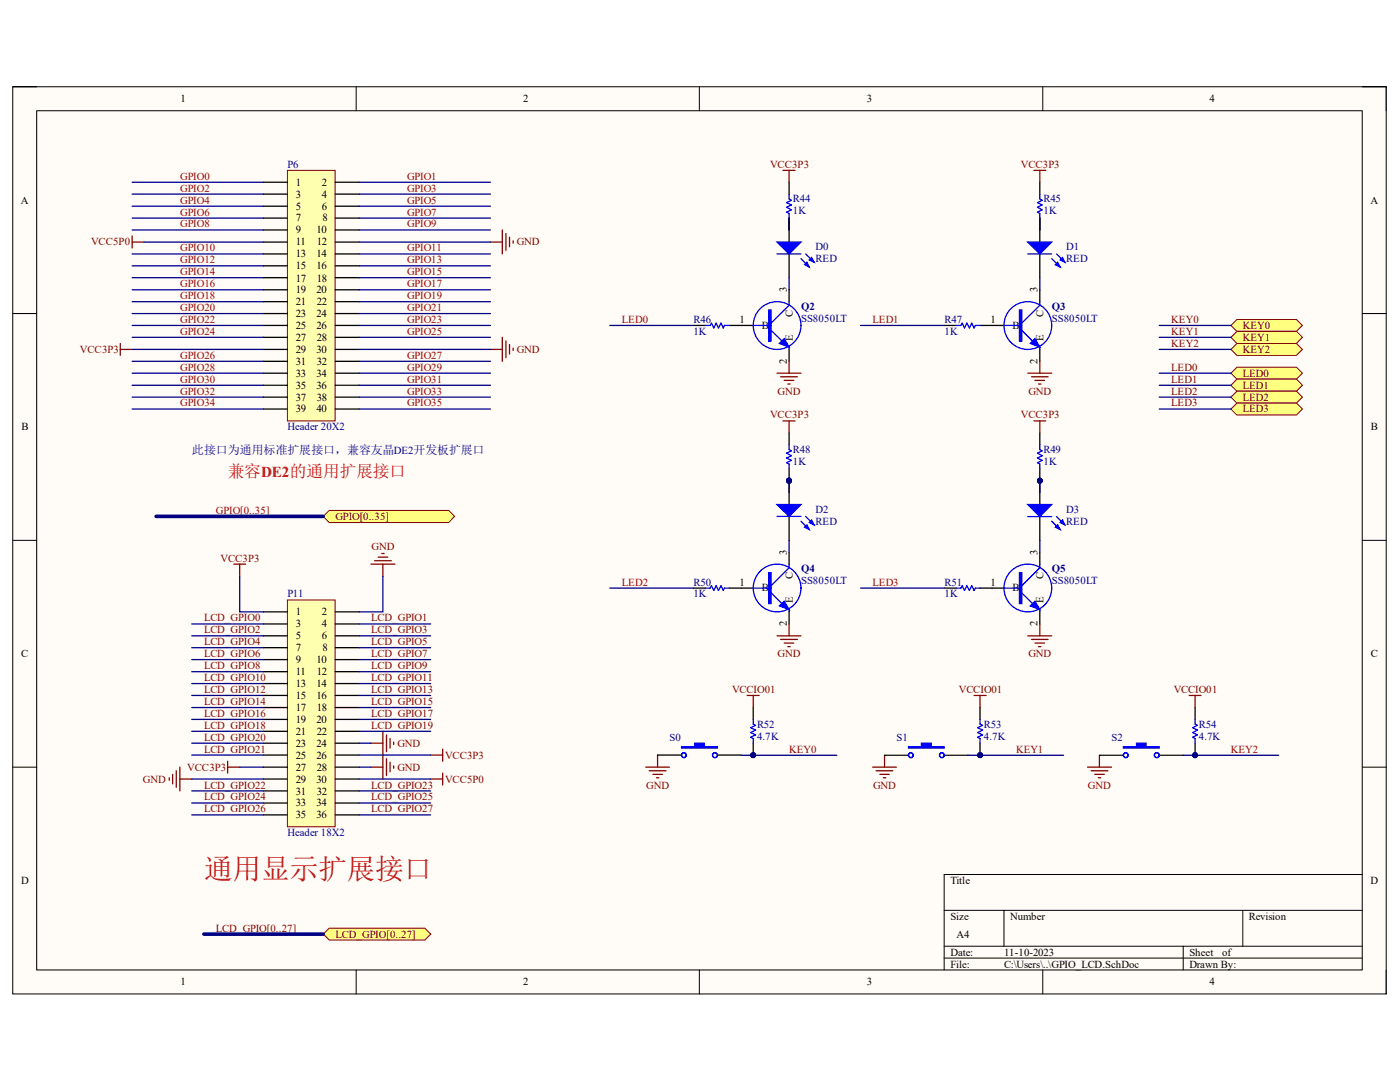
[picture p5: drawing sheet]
<svg xmlns="http://www.w3.org/2000/svg" width="279mm" height="216mm" viewBox="0 0 279 216" stroke-linecap="round" stroke-linejoin="round" font-family="sans-serif">
<path d="M2.5 17.3h274.1v181h-274.1z" fill="#fffbf7"/>
<path d="M2.5 17.3h274.1v181h-274.1z" fill="none" stroke="#000" stroke-width=".2"/>
<path d="M7.3 22.1h264.6v171.4h-264.6z" fill="#fffbf7"/>
<g fill="none" stroke="#000" stroke-width=".2">
<path d="M2.5 17.3h4.8M71.1 17.3v4.8M139.6 17.3v4.8M208.1 17.3v4.8M271.9 17.3h4.7v4.8M7.3 22.1h264.6v171.4h-264.6zM2.5 62.6h4.8M271.9 62.6h4.7M2.5 107.8h4.8M271.9 107.8h4.7M2.5 153.1h4.8M271.9 153.1h4.7"/>
<path d="M271.9 174.5h-83.5v19M71.1 193.5v4.8M139.6 193.5v4.8M188.4 181.7h83.5M188.4 188.8h83.5M188.4 191.2h83.5M200.4 181.7v7.1M208.1 193.5v4.8M236.1 188.8v4.7M248 181.7v7.1M276.6 193.5v4.8"/>
</g>
<path d="M26.4 47.1v2.4M26.4 48.3h2.3M97.9 48.3h2.3M100.2 45.9v4.8M101 46.6v3.4M101.7 47.3v1.9M102.4 48v.5M97.9 69.7h2.3M100.2 67.3v4.8M101 68v3.4M101.7 68.7v2M102.4 69.5v.4" fill="none" stroke="#800000" stroke-width=".25"/>
<path d="M57.4 34h9.5v50h-9.5z" fill="#ffffb0"/>
<path d="M57.4 34h9.5v50h-9.5z" fill="none" stroke="#800000" stroke-width=".2"/>
<g fill="none" stroke="#000" stroke-width=".25">
<path d="M52.6 36.4h4.8M52.6 38.7h4.8M66.9 36.4h4.8M66.9 38.7h4.8M52.6 41.1h4.8M52.6 43.5h4.8M52.6 45.9h4.8M52.6 48.3h4.8M52.6 50.7h4.8M52.6 53h4.8M52.6 55.4h4.8M52.6 57.8h4.8"/>
<path d="M66.9 41.1h4.8M66.9 43.5h4.8M66.9 45.9h4.8M66.9 48.3h4.8M66.9 50.7h4.8M66.9 53h4.8M66.9 55.4h4.8M66.9 57.8h4.8M52.6 60.2h4.8M52.6 62.6h4.8M52.6 64.9h4.8M52.6 67.3h4.8"/>
<path d="M52.6 69.7h4.8M52.6 72.1h4.8M52.6 74.5h4.8M52.6 76.9h4.8M52.6 79.2h4.8M66.9 60.2h4.8M66.9 62.6h4.8M66.9 64.9h4.8M66.9 67.3h4.8M66.9 69.7h4.8M66.9 72.1h4.8M66.9 74.5h4.8"/>
<path d="M66.9 76.9h4.8M66.9 79.2h4.8M52.6 81.6h4.8M66.9 81.6h4.8"/>
</g>
<path d="M24 68.5v2.4M24 69.7h2.4" fill="none" stroke="#800000" stroke-width=".25"/>
<path d="M64.5 103l1.2-1.1h23.8l1.2 1.1-1.2 1.3h-23.8z" fill-rule="evenodd" fill="#ffff80"/>
<path d="M64.5 103l1.2-1.1h23.8l1.2 1.1-1.2 1.3h-23.8z" fill="none" stroke="#800000" stroke-width=".2"/>
<circle cx="150.3" cy="150.7" r=".49" fill="#000080"/>
<circle cx="150.3" cy="150.7" r=".49" fill="none" stroke="#000080" stroke-width=".2"/>
<path d="M150.3 141.2v2.4M150.3 148.3v2.4" fill="none" stroke="#000" stroke-width=".25"/>
<circle cx="150.3" cy="150.7" r=".49" fill="#000080"/>
<circle cx="150.3" cy="150.7" r=".49" fill="none" stroke="#000080" stroke-width=".2"/>
<path d="M150.3 143.6v.9l.5 .2-1 .5 1 .5-1 .5 1 .4-1 .5 .5 .3v.9" fill="none" stroke="#00f" stroke-width=".25"/>
<path d="M128.9 153.1h4.7M129.6 153.8h3.3M130.3 154.5h1.9M131 155.2h.5M131.2 150.7v2.4" fill="none" stroke="#800000" stroke-width=".25"/>
<path d="M131.2 150.7h4.8M143.2 150.7h4.7" fill="none" stroke="#000" stroke-width=".25"/>
<path d="M136 149h2.6v-.7h1.9v.7h2.7v.3h-7.2z" fill-rule="evenodd" fill="#00f"/>
<g fill="none" stroke="#00f" stroke-width=".25">
<path d="M136 149h2.6v-.7h1.9v.7h2.7v.3h-7.2z"/>
<circle cx="136.5" cy="150.7" r=".48"/>
<circle cx="142.7" cy="150.7" r=".49"/>
</g>
<path d="M149.1 138.8h2.4M150.3 138.8v2.4" fill="none" stroke="#800000" stroke-width=".25"/>
<path d="M245.7 64.9l1.1-1.1h11.9l1.2 1.1-1.2 1.2h-11.9z" fill-rule="evenodd" fill="#ffff80"/>
<path d="M245.7 64.9l1.1-1.1h11.9l1.2 1.1-1.2 1.2h-11.9z" fill="none" stroke="#800000" stroke-width=".2"/>
<path d="M245.7 74.5l1.1-1.2h11.9l1.2 1.2-1.2 1.1h-11.9z" fill-rule="evenodd" fill="#ffff80"/>
<path d="M245.7 74.5l1.1-1.2h11.9l1.2 1.2-1.2 1.1h-11.9z" fill="none" stroke="#800000" stroke-width=".2"/>
<circle cx="195.6" cy="150.7" r=".49" fill="#000080"/>
<circle cx="195.6" cy="150.7" r=".49" fill="none" stroke="#000080" stroke-width=".2"/>
<path d="M195.6 141.2v2.4M195.6 148.3v2.4" fill="none" stroke="#000" stroke-width=".25"/>
<circle cx="195.6" cy="150.7" r=".49" fill="#000080"/>
<circle cx="195.6" cy="150.7" r=".49" fill="none" stroke="#000080" stroke-width=".2"/>
<path d="M195.6 143.6v.9l.5 .2-1 .5 1 .5-1 .5 1 .4-1 .5 .5 .3v.9" fill="none" stroke="#00f" stroke-width=".25"/>
<path d="M174.2 153.1h4.7M174.8 153.8h3.4M175.6 154.5h1.9M176.3 155.2h.5M176.5 150.7v2.4" fill="none" stroke="#800000" stroke-width=".25"/>
<path d="M176.5 150.7h4.8M188.4 150.7h4.8" fill="none" stroke="#000" stroke-width=".25"/>
<path d="M181.3 149h2.6v-.7h1.9v.7h2.6v.3h-7.1z" fill-rule="evenodd" fill="#00f"/>
<g fill="none" stroke="#00f" stroke-width=".25">
<path d="M181.3 149h2.6v-.7h1.9v.7h2.6v.3h-7.1z"/>
<circle cx="181.8" cy="150.7" r=".48"/>
<circle cx="187.9" cy="150.7" r=".48"/>
<circle cx="188" cy="150.7" r=".48"/>
</g>
<path d="M194.4 138.8h2.4M195.6 138.8v2.4" fill="none" stroke="#800000" stroke-width=".25"/>
<path d="M245.7 67.3l1.1-1.2h11.9l1.2 1.2-1.2 1.2h-11.9z" fill-rule="evenodd" fill="#ffff80"/>
<path d="M245.7 67.3l1.1-1.2h11.9l1.2 1.2-1.2 1.2h-11.9z" fill="none" stroke="#800000" stroke-width=".2"/>
<circle cx="238.5" cy="150.7" r=".48" fill="#000080"/>
<circle cx="238.5" cy="150.7" r=".48" fill="none" stroke="#000080" stroke-width=".2"/>
<path d="M238.5 141.2v2.4M238.5 148.3v2.4" fill="none" stroke="#000" stroke-width=".25"/>
<circle cx="238.5" cy="150.7" r=".48" fill="#000080"/>
<circle cx="238.5" cy="150.7" r=".48" fill="none" stroke="#000080" stroke-width=".2"/>
<path d="M238.5 143.6v.9l.5 .2-1 .5 1 .5-1 .5 1 .4-1 .5 .5 .3v.9" fill="none" stroke="#00f" stroke-width=".25"/>
<path d="M217 153.1h4.8M217.8 153.8h3.3M218.5 154.5h1.9M219.2 155.2h.5M219.4 150.7v2.4" fill="none" stroke="#800000" stroke-width=".25"/>
<path d="M219.4 150.7h4.8M231.4 150.7h4.7" fill="none" stroke="#000" stroke-width=".25"/>
<path d="M224.2 149h2.6v-.7h1.9v.7h2.7v.3h-7.2z" fill-rule="evenodd" fill="#00f"/>
<g fill="none" stroke="#00f" stroke-width=".25">
<path d="M140.8 64.9h.9l.3-.4 .5 .9 .4-.9 .5 .9 .5-.9 .5 .9 .2-.5h.9M224.2 149h2.6v-.7h1.9v.7h2.7v.3h-7.2z"/>
<circle cx="224.7" cy="150.7" r=".48"/>
<circle cx="230.9" cy="150.7" r=".49"/>
</g>
<path d="M237.3 138.8h2.4M238.5 138.8v2.4" fill="none" stroke="#800000" stroke-width=".25"/>
<path d="M138.4 64.9h2.4M145.5 64.9h2.4" fill="none" stroke="#000" stroke-width=".25"/>
<path d="M245.7 69.7l1.1-1.2h11.9l1.2 1.2-1.2 1.2h-11.9z" fill-rule="evenodd" fill="#ffff80"/>
<path d="M245.7 69.7l1.1-1.2h11.9l1.2 1.2-1.2 1.2h-11.9z" fill="none" stroke="#800000" stroke-width=".2"/>
<path d="M246.8 75.6h11.9l1.2 1.3-1.2 1.2h-11.9l-1.1-1.2z" fill-rule="evenodd" fill="#ffff80"/>
<path d="M246.8 75.6h11.9l1.2 1.3-1.2 1.2h-11.9l-1.1-1.2z" fill="none" stroke="#800000" stroke-width=".2"/>
<path d="M245.7 79.2l1.1-1.1h11.9l1.2 1.1-1.2 1.2h-11.9z" fill-rule="evenodd" fill="#ffff80"/>
<path d="M245.7 79.2l1.1-1.1h11.9l1.2 1.1-1.2 1.2h-11.9z" fill="none" stroke="#800000" stroke-width=".2"/>
<path d="M245.7 81.6l1.1-1.2h11.9l1.2 1.2-1.2 1.2h-11.9z" fill-rule="evenodd" fill="#ffff80"/>
<path d="M245.7 81.6l1.1-1.2h11.9l1.2 1.2-1.2 1.2h-11.9z" fill="none" stroke="#800000" stroke-width=".2"/>
<path d="M157.5 57.8v2.4M147.9 64.9h2.4M157.5 69.7v2.4" fill="none" stroke="#000" stroke-width=".25"/>
<path d="M150.3 64.9h3.6M153.9 65.9l2.1 2.1M157.5 60.2v.7l-3.6 3.6M157.5 69.3v.4" fill="none" stroke="#00f" stroke-width=".25"/>
<path d="M153.4 61.8h.5v6.3h-.5z" fill="#00f"/>
<path d="M153.4 61.8h.5v6.2h-.5z" fill="none" stroke="#00f" stroke-width=".25"/>
<path d="M156.5 67.6l1 1.7-2-.8z" fill="#00f"/>
<g fill="none" stroke="#00f" stroke-width=".25">
<path d="M157.5 38.7v1l.4 .3-.9 .4 .9 .5-.9 .5 .9 .5-.9 .4 .5 .3v.9M156.5 67.6l1 1.7-2-.8zM190.8 64.9h1l.2-.4 .5 .9 .5-.9 .5 .9 .4-.9 .5 .9 .2-.5h1M200.4 64.9h3.5M203.9 65.9l2.2 2.2M207.5 60.2v.7l-3.6 3.6M207.5 69.3v.4"/>
<circle cx="155.1" cy="65" r="4.8"/>
</g>
<path d="M157.5 36.4v2.3M157.5 43.5v2.4M207.5 57.8v2.4M188.4 64.9h2.4M195.6 64.9h4.8M207.5 69.7v2.4" fill="none" stroke="#000" stroke-width=".25"/>
<path d="M156.3 34h2.4M157.5 34v2.4M155.1 74.5h4.8M155.8 75.2h3.3M156.5 75.9h1.9M157.2 76.6h.5M157.5 72.1v2.4" fill="none" stroke="#800000" stroke-width=".25"/>
<path d="M203.5 61.8h.5v6.3h-.5z" fill="#00f"/>
<path d="M203.5 61.8h.4v6.3h-.4z" fill="none" stroke="#00f" stroke-width=".25"/>
<path d="M206.5 67.6l1 1.7-1.9-.8z" fill="#00f"/>
<g fill="none" stroke="#00f" stroke-width=".25">
<path d="M207.5 38.8v.9l.5 .3-.9 .4 .9 .5-.9 .5 .9 .5-.9 .4 .4 .3v.9M206.5 67.6l1 1.7-1.9-.8zM140.8 117.3h.9l.3-.4 .5 .9 .4-.9 .5 .9 .5-.9 .5 .9 .2-.5h.9M150.3 117.3h3.6M153.9 118.3l2.1 2.1M157.5 112.6v.7l-3.6 3.6M157.5 121.6v.5"/>
<circle cx="205.1" cy="65" r="4.8"/>
</g>
<path d="M207.5 36.4v2.4M207.5 43.5v2.4M138.4 117.3h2.4M145.5 117.3h4.8M157.5 110.2v2.4M157.5 122.1v2.4" fill="none" stroke="#000" stroke-width=".25"/>
<path d="M206.3 34h2.4M207.5 34v2.4M205.1 74.5h4.8M205.9 75.2h3.3M206.5 75.9h1.9M207.3 76.6h.4M207.5 72.1v2.4" fill="none" stroke="#800000" stroke-width=".25"/>
<path d="M153.4 114.2h.5v6.2h-.5z" fill="#00f"/>
<path d="M153.4 114.3h.5v6.1h-.5z" fill="none" stroke="#00f" stroke-width=".25"/>
<path d="M155.5 120.9l1-.9 1 1.6z" fill="#00f"/>
<g fill="none" stroke="#00f" stroke-width=".25">
<path d="M155.5 120.9l1-.9 1 1.6z"/>
<circle cx="155.1" cy="117.3" r="4.8"/>
</g>
<circle cx="157.5" cy="95.9" r=".49" fill="#000080"/>
<circle cx="157.5" cy="95.9" r=".49" fill="none" stroke="#000080" stroke-width=".2"/>
<path d="M157.5 86.4v2.4M157.5 93.5v2.4" fill="none" stroke="#000" stroke-width=".25"/>
<circle cx="157.5" cy="95.9" r=".49" fill="#000080"/>
<circle cx="157.5" cy="95.9" r=".49" fill="none" stroke="#000080" stroke-width=".2"/>
<path d="M157.5 88.8v.9l.4 .3-.9 .4 .9 .5-.9 .5 .9 .5-.9 .4 .5 .3v.9M190.8 117.3h1l.2-.4 .5 .9 .5-.9 .5 .9 .4-.9 .5 .9 .2-.5h1M200.4 117.3h3.5M203.9 118.3l2.2 2.1M207.5 112.6v.7l-3.6 3.6M207.5 121.6v.5" fill="none" stroke="#00f" stroke-width=".25"/>
<path d="M156.3 84h2.4M157.5 84v2.4M155.1 126.9h4.8M155.8 127.6h3.3M156.5 128.3h1.9M157.2 129h.5M157.5 124.5v2.4" fill="none" stroke="#800000" stroke-width=".25"/>
<path d="M188.4 117.3h2.4M195.6 117.3h4.8M207.5 110.2v2.4M207.5 122.1v2.4" fill="none" stroke="#000" stroke-width=".25"/>
<path d="M203.5 114.3h.5v6.2h-.5z" fill="#00f"/>
<path d="M203.5 114.3h.4v6.1h-.4z" fill="none" stroke="#00f" stroke-width=".25"/>
<path d="M205.6 120.9l.9-.9 1 1.6z" fill="#00f"/>
<g fill="none" stroke="#00f" stroke-width=".25">
<path d="M205.6 120.9l.9-.9 1 1.6z"/>
<circle cx="205.1" cy="117.3" r="4.8"/>
</g>
<circle cx="207.5" cy="95.9" r=".47" fill="#000080"/>
<circle cx="207.5" cy="95.9" r=".47" fill="none" stroke="#000080" stroke-width=".2"/>
<path d="M207.5 86.4v2.4M207.5 93.6v2.3" fill="none" stroke="#000" stroke-width=".25"/>
<circle cx="207.5" cy="95.9" r=".47" fill="#000080"/>
<circle cx="207.5" cy="95.9" r=".47" fill="none" stroke="#000080" stroke-width=".2"/>
<path d="M207.5 88.8v.9l.5 .3-.9 .4 .9 .5-.9 .5 .9 .5-.9 .4 .4 .3v1" fill="none" stroke="#00f" stroke-width=".25"/>
<path d="M206.3 84h2.4M207.5 84v2.4M205.1 126.9h4.8M205.9 127.6h3.3M206.5 128.3h1.9M207.3 129h.4M207.5 124.5v2.4" fill="none" stroke="#800000" stroke-width=".25"/>
<path d="M157.5 43.5v4.8M157.5 50.7v4.7" fill="none" stroke="#000" stroke-width=".25"/>
<path d="M155.1 48.3h4.8l-2.4 2.4z" fill="#00f"/>
<path d="M155.1 48.3h4.8l-2.4 2.4zM159.9 51.6l1.6 1.7M160.8 50.7l1.7 1.6" fill="none" stroke="#00f" stroke-width=".25"/>
<path d="M160.6 52.8l.4-.5 .5 1z" fill="#00f"/>
<path d="M160.6 52.8l.4-.5 .5 1z" fill="none" stroke="#00f" stroke-width=".25"/>
<path d="M162 51.4l.5 .9-1-.4z" fill="#00f"/>
<path d="M155.1 50.7h4.8M162 51.4l.5 .9-1-.4z" fill="none" stroke="#00f" stroke-width=".25"/>
<path d="M207.5 43.5v4.8M207.5 50.7v4.7" fill="none" stroke="#000" stroke-width=".25"/>
<path d="M205.1 48.3h4.8l-2.4 2.4z" fill="#00f"/>
<path d="M205.1 48.3h4.8l-2.4 2.4zM209.9 51.6l1.7 1.7M210.9 50.7l1.6 1.6" fill="none" stroke="#00f" stroke-width=".25"/>
<path d="M211.1 52.3l.5 1-1-.5z" fill="#00f"/>
<path d="M211.1 52.3l.5 1-1-.5z" fill="none" stroke="#00f" stroke-width=".25"/>
<path d="M211.6 51.9l.4-.5 .5 .9z" fill="#00f"/>
<path d="M205.1 50.7h4.8M211.6 51.9l.4-.5 .5 .9z" fill="none" stroke="#00f" stroke-width=".25"/>
<circle cx="157.5" cy="95.9" r=".49" fill="#000080"/>
<circle cx="157.5" cy="95.9" r=".49" fill="none" stroke="#000080" stroke-width=".2"/>
<path d="M157.5 95.9v4.8" fill="none" stroke="#000" stroke-width=".25"/>
<circle cx="157.5" cy="95.9" r=".49" fill="#000080"/>
<circle cx="157.5" cy="95.9" r=".49" fill="none" stroke="#000080" stroke-width=".2"/>
<path d="M157.5 103v4.8" fill="none" stroke="#000" stroke-width=".25"/>
<path d="M155.1 100.7h4.8l-2.4 2.3z" fill="#00f"/>
<path d="M155.1 100.7h4.8l-2.4 2.3zM159.9 104l1.6 1.7M160.8 103l1.7 1.7" fill="none" stroke="#00f" stroke-width=".25"/>
<path d="M160.6 105.2l.4-.5 .5 1z" fill="#00f"/>
<path d="M160.6 105.2l.4-.5 .5 1z" fill="none" stroke="#00f" stroke-width=".25"/>
<path d="M162 103.8l.5 .9-1-.4z" fill="#00f"/>
<path d="M155.1 103h4.8M162 103.8l.5 .9-1-.4z" fill="none" stroke="#00f" stroke-width=".25"/>
<circle cx="207.5" cy="95.9" r=".47" fill="#000080"/>
<circle cx="207.5" cy="95.9" r=".47" fill="none" stroke="#000080" stroke-width=".2"/>
<path d="M207.5 95.9v4.8" fill="none" stroke="#000" stroke-width=".25"/>
<circle cx="207.5" cy="95.9" r=".47" fill="#000080"/>
<circle cx="207.5" cy="95.9" r=".47" fill="none" stroke="#000080" stroke-width=".2"/>
<path d="M207.5 103.1v4.7" fill="none" stroke="#000" stroke-width=".25"/>
<path d="M205.1 100.7h4.8l-2.4 2.4z" fill="#00f"/>
<path d="M205.1 100.7h4.8l-2.4 2.4zM209.9 104l1.7 1.7M210.9 103.1l1.6 1.6" fill="none" stroke="#00f" stroke-width=".25"/>
<path d="M210.6 105.2l.5-.5 .5 1z" fill="#00f"/>
<path d="M210.6 105.2l.5-.5 .5 1z" fill="none" stroke="#00f" stroke-width=".25"/>
<path d="M212 103.8l.5 .9-.9-.4z" fill="#00f"/>
<path d="M205.1 103.1h4.8M212 103.8l.5 .9-.9-.4z" fill="none" stroke="#00f" stroke-width=".25"/>
<path d="M57.4 119.7h9.5v45.3h-9.5z" fill="#ffffb0"/>
<path d="M57.4 119.7h9.5v45.3h-9.5z" fill="none" stroke="#800000" stroke-width=".2"/>
<g fill="none" stroke="#000" stroke-width=".25">
<path d="M52.6 122.1h4.8M52.6 124.5h4.8M52.6 126.9h4.8M52.6 129.2h4.8M52.6 131.6h4.8M52.6 134h4.8M52.6 136.4h4.8M52.6 138.8h4.8M66.9 122.1h4.8M66.9 124.5h4.8M66.9 126.9h4.8M66.9 129.2h4.8"/>
<path d="M66.9 131.6h4.8M66.9 134h4.8M66.9 136.4h4.8M66.9 138.8h4.8M52.6 141.2h4.8M52.6 143.6h4.8M52.6 145.9h4.8M52.6 148.3h4.8M52.6 150.7h4.8M52.6 153.1h4.8M52.6 155.4h4.8M52.6 157.8h4.8"/>
<path d="M66.9 141.2h4.8M66.9 143.6h4.8M66.9 145.9h4.8M66.9 148.3h4.8M66.9 150.7h4.8M66.9 153.1h4.8M66.9 155.4h4.8M66.9 157.8h4.8M52.6 160.2h4.8M52.6 162.6h4.8M66.9 160.2h4.8M66.9 162.6h4.8"/>
</g>
<g fill="none" stroke="#800000" stroke-width=".25">
<path d="M46.7 112.6h2.3M47.8 112.6v2.4M74 112.6h4.8M74.8 111.9h3.3M75.5 111.2h1.9M76.2 110.4h.5M76.4 112.6v2.4M33.8 155.2v.5M34.5 154.5v1.9M35.2 153.8v3.3M35.9 153.1v4.7M35.9 155.4h2.4"/>
<path d="M45.4 151.9v2.4M45.4 153.1h2.4M74 153.1h2.4M74 148.3h2.4M76.4 145.9v9.5M77.1 146.6v3.4M77.1 151.4v3.3M77.9 147.4v1.9M77.9 152.1v1.9M78.6 148.1v.4M78.6 152.8v.5M85.9 155.4h2.4"/>
<path d="M85.9 150.7h2.4M88.3 149.5v2.4M88.3 154.3v2.3"/>
</g>
<path d="M64.5 186.4l1.2-1.2h19.1l1.2 1.2-1.2 1.2h-19.1z" fill-rule="evenodd" fill="#ffff80"/>
<path d="M64.5 186.4l1.2-1.2h19.1l1.2 1.2-1.2 1.2h-19.1z" fill="none" stroke="#800000" stroke-width=".2"/>
<g fill="none" stroke="#000080" stroke-width=".25">
<path d="M26.4 38.7h26.2M26.4 36.4h26.2M71.7 38.7h26.2M71.7 36.4h26.2M26.4 57.8h26.2M26.4 55.4h26.2M26.4 53h26.2M26.4 50.7h26.2M26.4 45.9h26.2M26.4 43.5h26.2M26.4 41.1h26.2M28.7 48.3h23.9"/>
<path d="M71.7 57.8h26.2M71.7 55.4h26.2M71.7 53h26.2M71.7 50.7h26.2M71.7 45.9h26.2M71.7 43.5h26.2M71.7 41.1h26.2M71.7 48.3h26.2M26.4 79.2h26.2M26.4 76.9h26.2M26.4 74.5h26.2M26.4 72.1h26.2"/>
<path d="M26.4 69.7h26.2M26.4 67.3h26.2M26.4 64.9h26.2M26.4 62.6h26.2M26.4 60.2h26.2M71.7 79.2h26.2M71.7 76.9h26.2M71.7 74.5h26.2M71.7 72.1h26.2M71.7 69.7h26.2M71.7 67.3h26.2M71.7 64.9h26.2"/>
<path d="M71.7 62.6h26.2M71.7 60.2h26.2M121.7 64.9h16.7M26.4 81.6h26.2M71.7 81.6h26.2M47.8 115v7.1h4.8M76.4 115v7.1h-4.7M121.7 117.3h16.7M38.3 138.8h14.3M38.3 136.4h14.3M38.3 134h14.3M38.3 131.6h14.3"/>
<path d="M38.3 129.2h14.3M38.3 126.9h14.3M38.3 124.5h14.3M71.7 138.8h14.2M71.7 136.4h14.2M71.7 134h14.2M71.7 131.6h14.2M71.7 129.2h14.2M71.7 126.9h14.2M71.7 124.5h14.2M38.3 157.8h14.3M38.3 155.4h14.3"/>
<path d="M38.3 150.7h14.3M38.3 148.3h14.3M38.3 145.9h14.3M38.3 143.6h14.3M38.3 141.2h14.3M47.8 153.1h4.8M71.7 157.8h14.2M71.7 155.4h14.2M71.7 150.7h14.2M71.7 148.3h2.3M71.7 145.9h14.2M71.7 143.6h14.2"/>
<path d="M71.7 141.2h14.2M71.7 153.1h2.3M147.9 150.7h19.1M38.3 162.6h14.3M38.3 160.2h14.3M71.7 162.6h14.2M71.7 160.2h14.2"/>
</g>
<path d="M40.7 186.4h23.8" fill="none" stroke="#000080" stroke-width=".72"/>
<circle cx="150.3" cy="150.7" r=".49" fill="#000080"/>
<circle cx="150.3" cy="150.7" r=".49" fill="none" stroke="#000080" stroke-width=".2"/>
<path d="M171.7 64.9h16.7M171.7 117.3h16.7M193.2 150.7h19.1" fill="none" stroke="#000080" stroke-width=".25"/>
<circle cx="195.6" cy="150.7" r=".49" fill="#000080"/>
<circle cx="195.6" cy="150.7" r=".49" fill="none" stroke="#000080" stroke-width=".2"/>
<path d="M231.4 79.2h14.3M231.4 76.9h14.3M231.4 74.5h14.3M231.4 69.7h14.3M231.4 67.3h14.3M231.4 64.9h14.3M231.4 81.6h14.3M236.1 150.7h19.1" fill="none" stroke="#000080" stroke-width=".25"/>
<circle cx="238.5" cy="150.7" r=".48" fill="#000080"/>
<circle cx="238.5" cy="150.7" r=".48" fill="none" stroke="#000080" stroke-width=".2"/>
<path d="M157.5 95.9v2.4M157.5 107.8v2.4" fill="none" stroke="#000080" stroke-width=".25"/>
<circle cx="157.5" cy="95.9" r=".49" fill="#000080"/>
<circle cx="157.5" cy="95.9" r=".49" fill="none" stroke="#000080" stroke-width=".2"/>
<path d="M157.5 43.5v2.4M157.5 55.4v2.4M207.5 95.9v2.4M207.5 107.8v2.4" fill="none" stroke="#000080" stroke-width=".25"/>
<circle cx="207.5" cy="95.9" r=".47" fill="#000080"/>
<circle cx="207.5" cy="95.9" r=".47" fill="none" stroke="#000080" stroke-width=".2"/>
<path d="M207.5 43.5v2.4M207.5 55.4v2.4" fill="none" stroke="#000080" stroke-width=".25"/>
<path d="M31.2 103h33.3" fill="none" stroke="#000080" stroke-width=".72"/>
<text font-size="5.7" fill="#f00" x="40.7" y="175.5">通用显示扩展接口</text>
<text font-size="3.3" fill="#f00" x="45.5" y="95.1">兼容DE2的通用扩展接口</text>
<text font-size="2.4" fill="#000080" x="38.3" y="90.6">此接口为通用标准扩展接口，兼容友晶DE2开发板扩展口</text>
<g font-size="2.1">
<text x="36" y="20.4">1</text>
<text x="104.4" y="20.4">2</text>
<text x="173" y="20.4">3</text>
<text x="241.4" y="20.4">4</text>
<text x="4.1" y="40.6">A</text>
<text x="59" y="37.1">1</text>
<text x="59" y="39.5">3</text>
<text x="59" y="41.8">5</text>
<text x="64.3" y="37.1">2</text>
<text x="64.3" y="39.5">4</text>
<text x="64.3" y="41.8">6</text>
<text x="273.5" y="40.6">A</text>
<text x="59" y="44.2">7</text>
<text x="59" y="46.6">9</text>
<text x="63.2" y="46.6">10</text>
<text x="64.3" y="44.2">8</text>
<text x="59" y="48.9">11</text>
<text x="59" y="51.3">13</text>
<text x="59" y="53.7">15</text>
<text x="63.2" y="51.3">14</text>
<text x="63.2" y="53.7">16</text>
<text x="63.2" y="48.9">12</text>
<text x="59" y="56.2">17</text>
<text x="59" y="58.5">19</text>
<text x="63.2" y="58.5">20</text>
<text x="63.2" y="56.2">18</text>
<text x="157" y="58.3" transform="rotate(-90 157 58.3)">3</text>
<text x="207.1" y="58.3" transform="rotate(-90 207.1 58.3)">3</text>
<text x="59" y="60.9">21</text>
<text x="59" y="63.3">23</text>
<text x="59" y="65.7">25</text>
<text x="63.2" y="63.3">24</text>
<text x="63.2" y="65.7">26</text>
<text x="63.2" y="60.9">22</text>
<text x="147.6" y="64.5">1</text>
<text x="152" y="65.7">B</text>
<text x="158.2" y="63.2" transform="rotate(-90 158.2 63.2)">C</text>
<text x="197.7" y="64.5">1</text>
<text x="202.1" y="65.7">B</text>
<text x="208.2" y="63.2" transform="rotate(-90 208.2 63.2)">C</text>
<text x="59" y="68">27</text>
<text x="59" y="70.4">29</text>
<text x="63.2" y="70.4">30</text>
<text x="63.2" y="68">28</text>
<text x="158.2" y="68" transform="rotate(-90 158.2 68)">E</text>
<text x="208.2" y="68" transform="rotate(-90 208.2 68)">E</text>
<text x="59" y="72.8">31</text>
<text x="59" y="75.2">33</text>
<text x="59" y="77.6">35</text>
<text x="63.2" y="75.2">34</text>
<text x="63.2" y="77.6">36</text>
<text x="63.2" y="72.8">32</text>
<text x="157" y="72.6" transform="rotate(-90 157 72.6)">2</text>
<text x="207.1" y="72.6" transform="rotate(-90 207.1 72.6)">2</text>
<text x="59" y="79.9">37</text>
<text x="59" y="82.3">39</text>
<text x="63.2" y="82.3">40</text>
<text x="63.2" y="79.9">38</text>
<text x="4.3" y="85.9">B</text>
<text x="273.6" y="85.9">B</text>
<text x="157" y="110.7" transform="rotate(-90 157 110.7)">3</text>
<text x="207.1" y="110.7" transform="rotate(-90 207.1 110.7)">3</text>
<text x="147.6" y="116.8">1</text>
<text x="152" y="118">B</text>
<text x="158.2" y="115.6" transform="rotate(-90 158.2 115.6)">C</text>
<text x="197.7" y="116.8">1</text>
<text x="202.1" y="118">B</text>
<text x="208.2" y="115.6" transform="rotate(-90 208.2 115.6)">C</text>
<text x="59" y="122.8">1</text>
<text x="59" y="125.2">3</text>
<text x="64.3" y="122.8">2</text>
<text x="64.3" y="125.2">4</text>
<text x="157" y="125" transform="rotate(-90 157 125)">2</text>
<text x="158.2" y="120.4" transform="rotate(-90 158.2 120.4)">E</text>
<text x="207.1" y="125" transform="rotate(-90 207.1 125)">2</text>
<text x="208.2" y="120.4" transform="rotate(-90 208.2 120.4)">E</text>
<text x="4.2" y="131.1">C</text>
<text x="59" y="127.5">5</text>
<text x="59" y="129.9">7</text>
<text x="64.3" y="127.5">6</text>
<text x="64.3" y="129.9">8</text>
<text x="273.6" y="131.1">C</text>
<text x="59" y="132.3">9</text>
<text x="59" y="134.7">11</text>
<text x="59" y="137.1">13</text>
<text x="63.2" y="132.3">10</text>
<text x="63.2" y="137.1">14</text>
<text x="63.2" y="134.7">12</text>
<text x="59" y="139.5">15</text>
<text x="59" y="141.9">17</text>
<text x="63.2" y="139.5">16</text>
<text x="63.2" y="141.9">18</text>
<text x="59" y="144.3">19</text>
<text x="59" y="146.6">21</text>
<text x="59" y="149">23</text>
<text x="63.2" y="144.3">20</text>
<text x="63.2" y="149">24</text>
<text x="63.2" y="146.6">22</text>
<text x="59" y="151.4">25</text>
<text x="59" y="153.8">27</text>
<text x="63.2" y="151.4">26</text>
<text x="63.2" y="153.8">28</text>
<text x="59" y="156.2">29</text>
<text x="59" y="158.5">31</text>
<text x="59" y="160.9">33</text>
<text x="63.2" y="156.2">30</text>
<text x="63.2" y="160.9">34</text>
<text x="63.2" y="158.5">32</text>
<text x="59" y="163.3">35</text>
<text x="63.2" y="163.3">36</text>
<text x="4.2" y="176.4">D</text>
<text x="189.7" y="176.4">Title</text>
<text x="273.5" y="176.4">D</text>
<text x="189.7" y="183.6">Size</text>
<text x="201.6" y="183.6">Number</text>
<text x="249.3" y="183.6">Revision</text>
<text x="189.7" y="190.7">Date:</text>
<text x="190.9" y="187.1">A4</text>
<text x="200.4" y="190.7">11-10-2023</text>
<text x="237.4" y="190.7">Sheet</text>
<text x="243.9" y="190.7">of</text>
<text x="36" y="196.6">1</text>
<text x="104.4" y="196.6">2</text>
<text x="173" y="196.6">3</text>
<text x="189.7" y="193.1">File:</text>
<text x="200.4" y="193.1">C:\Users\..\GPIO_LCD.SchDoc</text>
<text x="237.4" y="193.1">Drawn By:</text>
<text x="241.4" y="196.6">4</text>
</g>
<g font-size="2.1" fill="#980000">
<text x="35.9" y="35.9">GPIO0</text>
<text x="81.2" y="35.9">GPIO1</text>
<text x="35.9" y="38.3">GPIO2</text>
<text x="35.9" y="40.6">GPIO4</text>
<text x="81.2" y="38.3">GPIO3</text>
<text x="81.2" y="40.6">GPIO5</text>
<text x="35.9" y="43">GPIO6</text>
<text x="35.9" y="45.4">GPIO8</text>
<text x="81.2" y="43">GPIO7</text>
<text x="81.2" y="45.4">GPIO9</text>
<text x="35.9" y="50.1">GPIO10</text>
<text x="35.9" y="52.5">GPIO12</text>
<text x="81.2" y="50.1">GPIO11</text>
<text x="81.2" y="52.5">GPIO13</text>
<text x="35.9" y="54.9">GPIO14</text>
<text x="35.9" y="57.4">GPIO16</text>
<text x="35.9" y="59.7">GPIO18</text>
<text x="81.2" y="54.9">GPIO15</text>
<text x="81.2" y="57.4">GPIO17</text>
<text x="81.2" y="59.7">GPIO19</text>
<text x="35.9" y="62.1">GPIO20</text>
<text x="35.9" y="64.5">GPIO22</text>
<text x="81.2" y="62.1">GPIO21</text>
<text x="81.2" y="64.5">GPIO23</text>
<text x="124.1" y="64.5">LED0</text>
<text x="174.2" y="64.5">LED1</text>
<text x="35.9" y="66.8">GPIO24</text>
<text x="35.9" y="71.6">GPIO26</text>
<text x="81.2" y="66.8">GPIO25</text>
<text x="81.2" y="71.6">GPIO27</text>
<text x="35.9" y="74">GPIO28</text>
<text x="35.9" y="76.4">GPIO30</text>
<text x="81.2" y="74">GPIO29</text>
<text x="81.2" y="76.4">GPIO31</text>
<text x="35.9" y="78.7">GPIO32</text>
<text x="35.9" y="81.1">GPIO34</text>
<text x="81.2" y="78.7">GPIO33</text>
<text x="81.2" y="81.1">GPIO35</text>
<text x="43.1" y="102.6">GPIO[0..35]</text>
<text x="124.1" y="116.8">LED2</text>
<text x="174.2" y="116.8">LED3</text>
<text x="157.5" y="150.2">KEY0</text>
<text x="202.8" y="150.2">KEY1</text>
<text x="245.7" y="150.2">KEY2</text>
</g>
<g font-size="2.1" fill="#000080">
<text x="57.4" y="33.5">P6</text>
<text x="158.2" y="40.4">R44</text>
<text x="208.2" y="40.4">R45</text>
<text x="158.2" y="42.8">1K</text>
<text x="208.2" y="42.8">1K</text>
<text x="162.7" y="52.3">RED</text>
<text x="162.7" y="49.9">D0</text>
<text x="212.8" y="52.3">RED</text>
<text x="212.8" y="49.9">D1</text>
<text x="138.4" y="64.5">R46</text>
<text x="159.9" y="64.3">SS8050LT</text>
<text x="159.9" y="61.8">Q2</text>
<text x="188.5" y="64.5">R47</text>
<text x="209.9" y="64.3">SS8050LT</text>
<text x="209.9" y="61.8">Q3</text>
<text x="138.4" y="66.8">1K</text>
<text x="188.5" y="66.8">1K</text>
<text x="57.4" y="85.9">Header 20X2</text>
<text x="158.2" y="92.8">1K</text>
<text x="158.2" y="90.4">R48</text>
<text x="208.2" y="92.8">1K</text>
<text x="208.2" y="90.4">R49</text>
<text x="162.7" y="104.7">RED</text>
<text x="162.7" y="102.4">D2</text>
<text x="212.8" y="104.7">RED</text>
<text x="212.8" y="102.4">D3</text>
<text x="57.4" y="119.2">P11</text>
<text x="138.4" y="119.2">1K</text>
<text x="138.4" y="116.8">R50</text>
<text x="159.9" y="116.6">SS8050LT</text>
<text x="159.9" y="114.2">Q4</text>
<text x="188.5" y="119.2">1K</text>
<text x="188.5" y="116.8">R51</text>
<text x="209.9" y="116.6">SS8050LT</text>
<text x="209.9" y="114.2">Q5</text>
<text x="133.6" y="147.8">S0</text>
<text x="151.1" y="147.6">4.7K</text>
<text x="151.1" y="145.2">R52</text>
<text x="178.9" y="147.8">S1</text>
<text x="196.3" y="147.6">4.7K</text>
<text x="196.3" y="145.2">R53</text>
<text x="221.8" y="147.8">S2</text>
<text x="239.3" y="147.6">4.7K</text>
<text x="239.3" y="145.2">R54</text>
<text x="57.4" y="166.8">Header 18X2</text>
</g>
<g font-size="2.1" fill="#800000">
<text x="153.7" y="33.5">VCC3P3</text>
<text x="203.7" y="33.5">VCC3P3</text>
<text x="18.2" y="48.9">VCC5P0</text>
<text x="103.1" y="48.9">GND</text>
<text x="233.8" y="64.5">KEY0</text>
<text x="248" y="65.7">KEY0</text>
<text x="16" y="70.4">VCC3P3</text>
<text x="103.1" y="70.4">GND</text>
<text x="233.8" y="66.8">KEY1</text>
<text x="233.8" y="69.2">KEY2</text>
<text x="248" y="68">KEY1</text>
<text x="248" y="70.4">KEY2</text>
<text x="233.8" y="74">LED0</text>
<text x="233.8" y="76.4">LED1</text>
<text x="248" y="75.2">LED0</text>
<text x="248" y="77.6">LED1</text>
<text x="153.7" y="83.5">VCC3P3</text>
<text x="155.2" y="78.7">GND</text>
<text x="203.7" y="83.5">VCC3P3</text>
<text x="205.2" y="78.7">GND</text>
<text x="233.8" y="78.7">LED2</text>
<text x="233.8" y="81.1">LED3</text>
<text x="248" y="79.9">LED2</text>
<text x="248" y="82.3">LED3</text>
<text x="67" y="103.8">GPIO[0..35]</text>
<text x="44" y="112.1">VCC3P3</text>
<text x="74.2" y="109.7">GND</text>
<text x="40.7" y="124">LCD_GPIO0</text>
<text x="74.1" y="124">LCD_GPIO1</text>
<text x="40.7" y="126.4">LCD_GPIO2</text>
<text x="40.7" y="128.7">LCD_GPIO4</text>
<text x="40.7" y="131.1">LCD_GPIO6</text>
<text x="74.1" y="126.4">LCD_GPIO3</text>
<text x="74.1" y="128.7">LCD_GPIO5</text>
<text x="74.1" y="131.1">LCD_GPIO7</text>
<text x="155.2" y="131.1">GND</text>
<text x="205.2" y="131.1">GND</text>
<text x="40.7" y="133.5">LCD_GPIO8</text>
<text x="40.7" y="135.8">LCD_GPIO10</text>
<text x="74.1" y="133.5">LCD_GPIO9</text>
<text x="74.1" y="135.8">LCD_GPIO11</text>
<text x="40.7" y="138.3">LCD_GPIO12</text>
<text x="40.7" y="140.7">LCD_GPIO14</text>
<text x="40.7" y="143.1">LCD_GPIO16</text>
<text x="74.1" y="138.3">LCD_GPIO13</text>
<text x="74.1" y="140.7">LCD_GPIO15</text>
<text x="74.1" y="143.1">LCD_GPIO17</text>
<text x="146.1" y="138.3">VCCIO01</text>
<text x="191.3" y="138.3">VCCIO01</text>
<text x="234.3" y="138.3">VCCIO01</text>
<text x="40.7" y="145.5">LCD_GPIO18</text>
<text x="40.7" y="147.8">LCD_GPIO20</text>
<text x="74.1" y="145.5">LCD_GPIO19</text>
<text x="79.3" y="149">GND</text>
<text x="37.4" y="153.8">VCC3P3</text>
<text x="40.7" y="150.2">LCD_GPIO21</text>
<text x="79.3" y="153.8">GND</text>
<text x="88.9" y="151.4">VCC3P3</text>
<text x="28.5" y="156.2">GND</text>
<text x="40.7" y="157.4">LCD_GPIO22</text>
<text x="40.7" y="159.7">LCD_GPIO24</text>
<text x="74.1" y="157.4">LCD_GPIO23</text>
<text x="74.1" y="159.7">LCD_GPIO25</text>
<text x="88.9" y="156.2">VCC5P0</text>
<text x="128.9" y="157.4">GND</text>
<text x="174.2" y="157.4">GND</text>
<text x="217.1" y="157.4">GND</text>
<text x="40.7" y="162.1">LCD_GPIO26</text>
<text x="74.1" y="162.1">LCD_GPIO27</text>
<text x="43.1" y="185.9">LCD_GPIO[0..27]</text>
<text x="67" y="187.1">LCD_GPIO[0..27]</text>
</g>
</svg>
